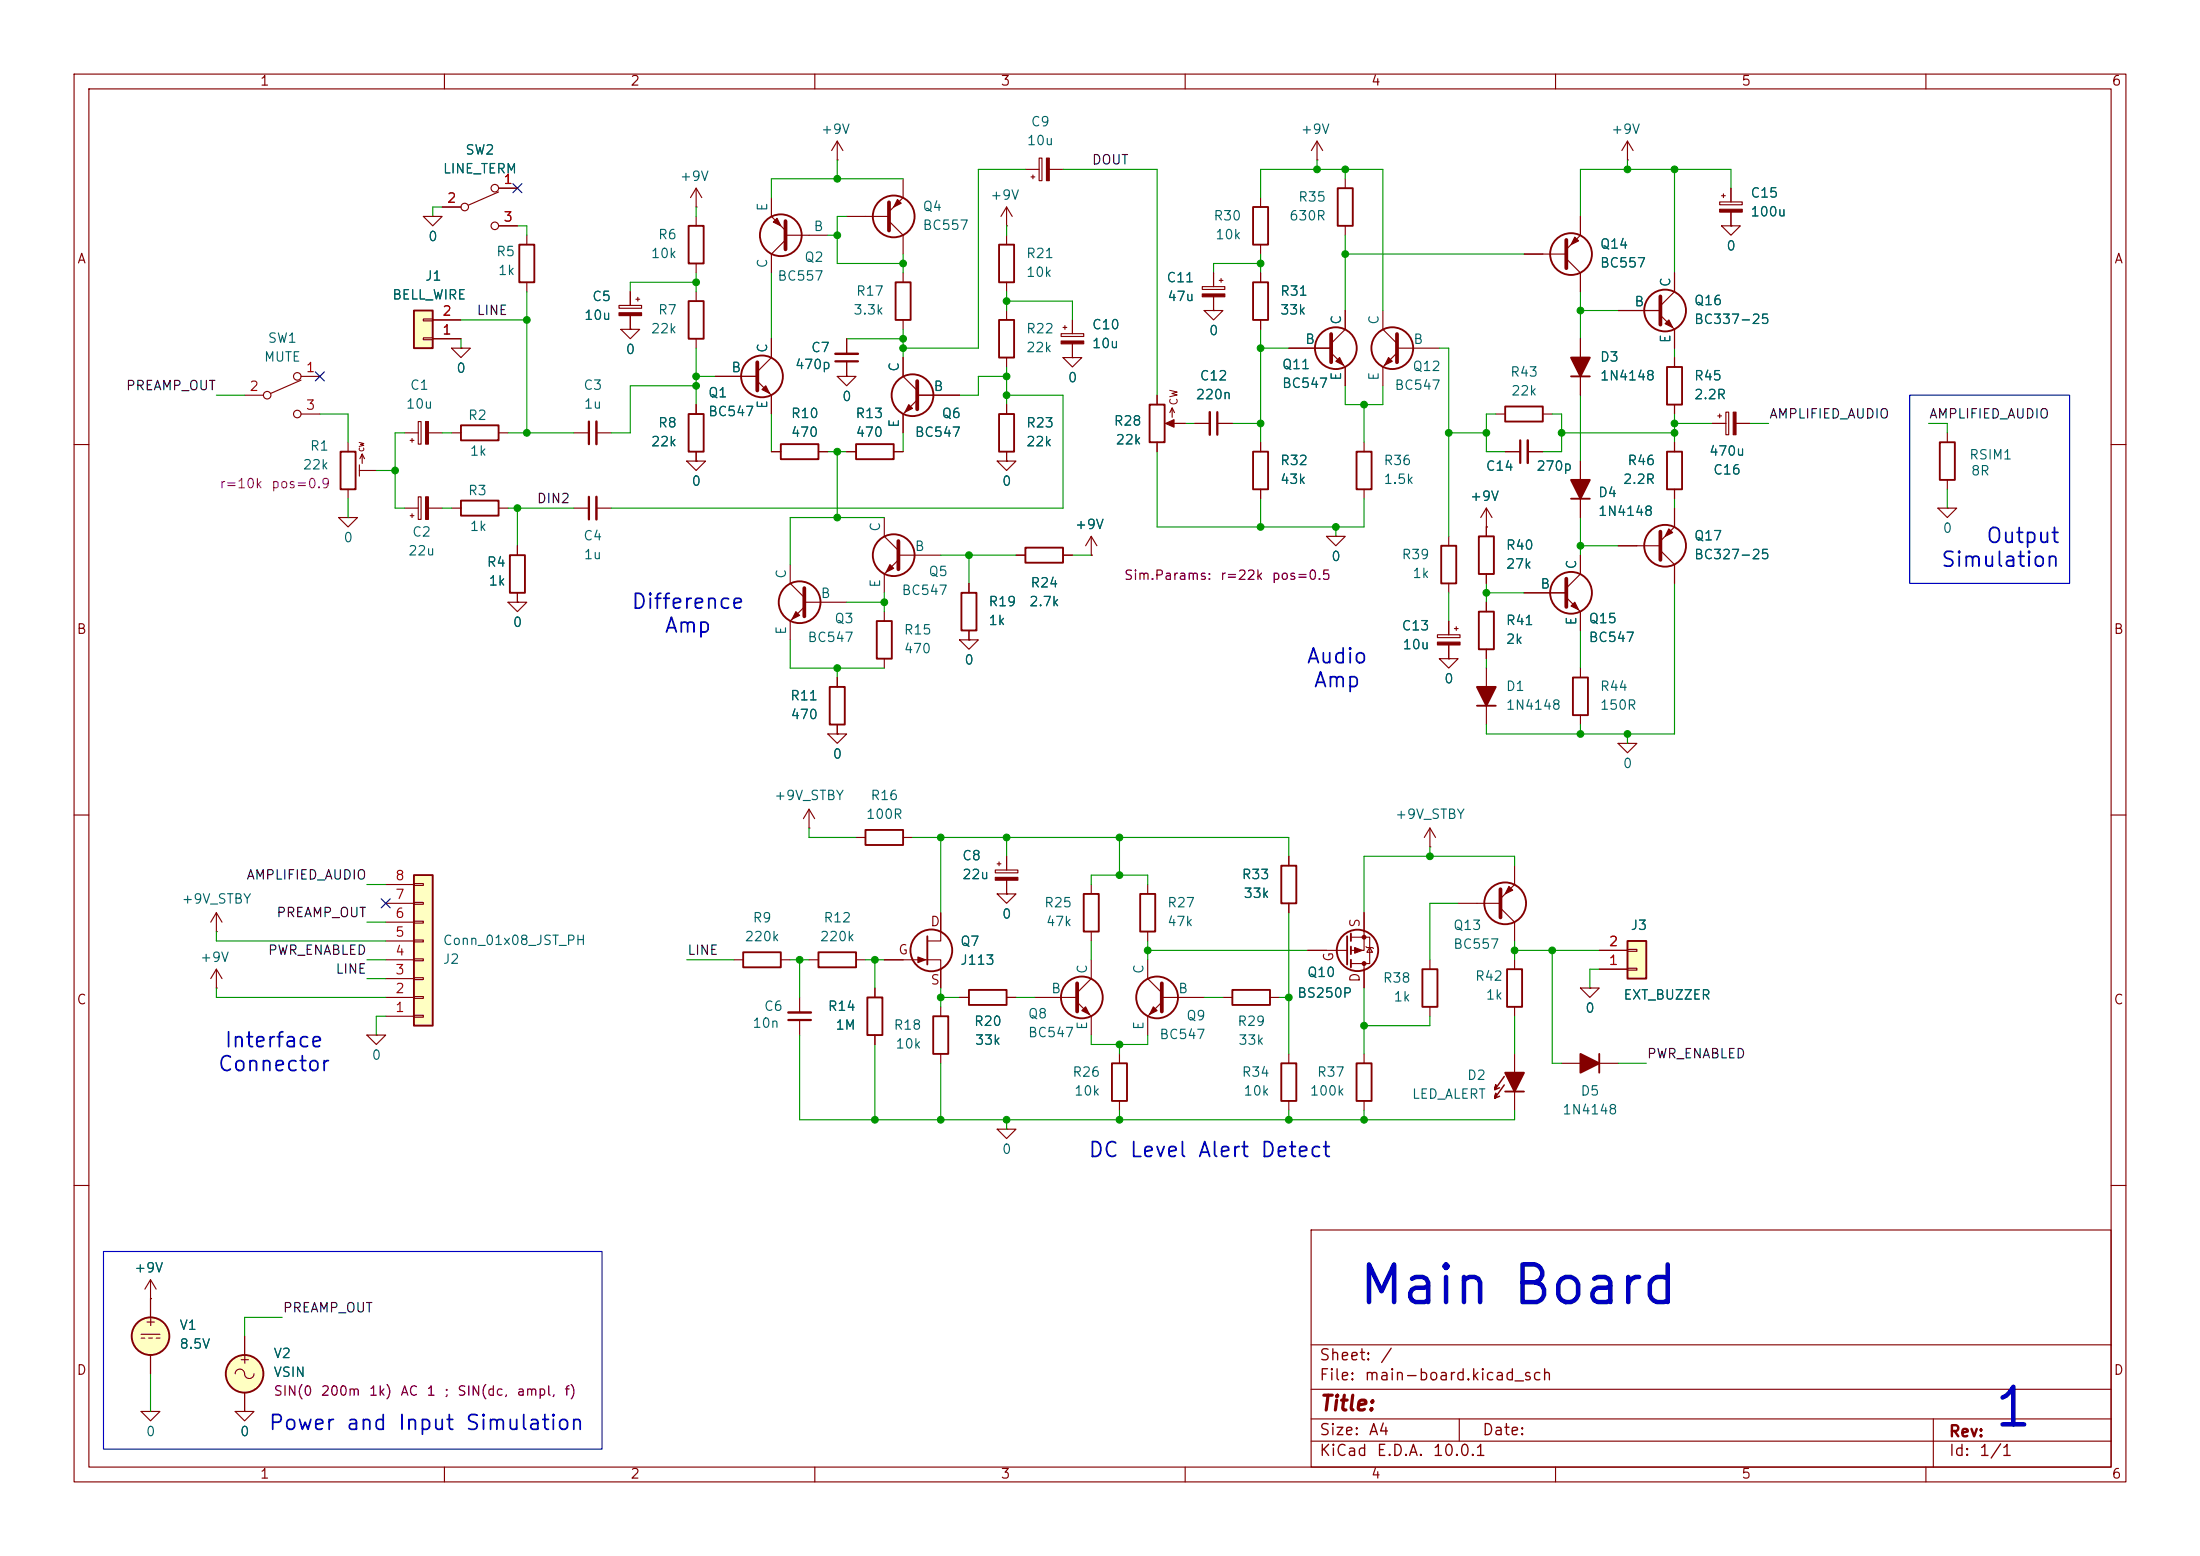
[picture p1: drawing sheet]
<svg xmlns="http://www.w3.org/2000/svg" width="297mm" height="210mm" viewBox="0 0 297 210" stroke-linecap="round" stroke-linejoin="round" font-family="sans-serif">
<g fill="none" stroke="#840000" stroke-width=".15">
<path d="M10 10h277v190h-277zM12 12h273v186h-273zM60 10v2M110 10v2M160 10v2M210 10v2M260 10v2M94 54.6v1.3M170.2 59.7v1.3M10 60h2M45.7 69.9h2.6l-1.3 1.2zM47 69.9h.1"/>
<path d="M94 61v1.2M106.7 76.2v2.5l1.9 1.9M119.4 69.9v2.5l1.9 1.9M121.3 75.6l-1.9 1.9v2.5M121.3 74.9h5.7M130.8 78.7v1.3M147.3 74.9h.1M147.3 72.4v2.5M147.3 72.4l-.7 1.3M147.3 72.4l.8 1.3M170.2 66v1.3M285 60h2"/>
<path d="M108.6 81.9l-1.9 1.9v2.6M108.6 81.3h5.7M111.8 99.1h2.5l-1.3 1.2zM113 99.1h.1M113 91.4v1.3M113 97.8v1.3M130.8 85.1v1.3M194.1 85.7h3v.4h-3zM194.3 88.9h2.5l-1.2 1.3zM195.6 88.9h.1M195.6 83.8v1.9M195.6 87v1.9"/>
<path d="M196.3 84.8h.5M196.6 84.6v.5M200.7 81.3v1.3M200.7 87.6v1.3M10 110h2M115.6 113h1.2M121.9 113h1.3M285 110h2M49.5 139.7h2.6l-1.3 1.3zM50.8 139.7h.1M99.1 129.5h1.2M105.4 129.5h1.3"/>
<path d="M107.9 134.6v2.1M107.9 137.7v2M109.2 129.5h1.3M115.6 129.5h1.2M129.5 134.6h1.3M135.9 134.6h1.3M139.7 134.6h5.7M145.4 135.3l1.9 1.9v2.5M147.3 129.5v2.6l-1.9 1.9M151.1 142.2v1.3M151.1 148.6v1.3M10 160h2"/>
<path d="M20.3 175.3h.1M20.3 172.7l-.7 1.3M20.3 172.7l.8 1.3M20.3 172.7v5.1M177 166h108v32h-108zM285 160h2M19 190.5h2.6l-1.3 1.3zM19 180.1h2.6M19 180.6h.6M20.1 180.6h.5M20.3 190.5h.1M20.3 182.9v2.5"/>
<path d="M21.1 180.6h.5M31.7 185.4a.67 .67 0 0 1 .8-.6 .67 .67 0 0 1 .6 .8 .64 .64 0 0 0 .7 .4 .64 .64 0 0 0 .5-.6M31.7 190.5h2.6l-1.3 1.3zM33 190.5h.1M33 180.3v2.6M33 188v2.5M60 198v2M110 198v2M160 198v2M177 194.5h108M177 191.5h108M177 187.5h108"/>
<path d="M177 181.5h108M197 191.5v3M210 198v2M260 198v2M261 191.5v6.5"/>
</g>
<g fill="#840000" stroke="#840000" stroke-width=".15">
<path d="M194.1 86.7h3v.3h-3z"/>
<path d="M107.4 82.6l.5 .5-1 .5z"/>
<path d="M120.1 76.2l.5 .5-1 .5z"/>
<path d="M146 136.4l.6-.5 .5 1z"/>
</g>
<g fill="none" stroke="#840000" stroke-width=".25">
<path d="M93 55.9h2v5.1h-2zM169.2 61h2v5h-2zM112 92.7h2v5.1h-2zM129.8 80h2v5.1h-2zM199.6 82.6h2.1v5h-2.1zM116.8 112h5.1v2h-5.1zM100.3 128.5h5.1v2.1h-5.1zM110.5 128.5h5.1v2.1h-5.1zM130.8 133.6h5.1v2h-5.1zM150.1 143.5h2v5.1h-2z"/>
<circle cx="120.6" cy="74.9" r="2.82"/>
<circle cx="107.9" cy="81.3" r="2.82"/>
<circle cx="146" cy="134.6" r="2.82"/>
<circle cx="20.3" cy="180.3" r="2.54"/>
<circle cx="33" cy="185.4" r="2.54"/>
</g>
<g fill="#ffffc2" stroke="#ffffc2" stroke-width=".14">
<circle cx="33" cy="185.4" r="2.54"/>
<circle cx="20.3" cy="180.3" r="2.54"/>
</g>
<path d="M108.6 79.4v3.8M121.3 73v3.8M145.4 132.7v3.8" fill="none" stroke="#840000" stroke-width=".51"/>
<path d="M106.4 137.7h3.1" fill="none" stroke="#840000" stroke-width=".3"/>
<path d="M106.4 136.7h3.1" fill="none" stroke="#840000" stroke-width=".33"/>
<path d="M55.9 118.1h2.5v20.3h-2.5z" fill="#ffffc2"/>
<g fill="none" stroke="#840000" stroke-width=".25">
<path d="M70.1 33h2v5.1h-2zM93 30.5h2v5.1h-2zM120.9 38.1h2v5.1h-2zM93 40.6h2v5.1h-2zM134.9 55.9h2v5.1h-2zM155.2 54.6h2v5.1h-2zM46 61h2v5h-2zM199.4 95.3h2.5M55.9 118.1h2.5v20.3h-2.5zM166.4 133.6h5v2h-5zM181.9 126.4v3.8M182.4 126v1"/>
<path d="M182.4 127.8v1M182.4 129.5v1.1M192 130.8h2.1v5.1h-2.1zM173 143.5h2v5.1h-2zM183.1 143.5h2.1v5.1h-2.1z"/>
<circle cx="105.4" cy="31.7" r="2.82"/>
<circle cx="156.2" cy="134.6" r="2.82"/>
<circle cx="183.3" cy="128.3" r="2.79"/>
</g>
<g fill="none" stroke="#840000" stroke-width=".15">
<path d="M57.1 29.2h2.6l-1.3 1.3zM58.4 29.2h.1M59.7 27.9h2.5M67.3 25.9l-4.1 1.8M67.3 25.4h2.5M67.3 30.5h2.5M71.1 31.8v1.2M71.1 38.1v1.3M94 27.9h.1M94 25.4v2.5M94 29.2v1.3M94 35.6v1.2"/>
<path d="M94 39.4v1.2M94 25.4l-.8 1.3M94 25.4l.7 1.3M104.1 26.7v2.5l1.9 1.9M106 31.8h5.8M106 32.4l-1.9 1.9v2.5M121.9 36.8v1.3M47 59.7v1.3M61 47h2.5l-1.3 1.3zM62.2 47h.1M77.5 58.4h2M80.5 58.4h2"/>
<path d="M94 45.7v1.3M121.9 43.2v1.3M135.9 54.6v1.3M156.2 53.3v1.3M156.2 59.7v1.3M157.7 57.2h2.3M157.9 55.7l.3-.6v1.2M158.2 55.1l.4 .6M47 66v1.3M48.5 62.7v1.6M48.5 63.5h2.3M48.6 61.9l.3-.6v1.2"/>
<path d="M48.9 61.3l.3 .6M54.6 68.6h1.9M55.4 69.6h.5M55.6 69.3v.6M56.5 67.1h.3v3h-.3zM57.8 68.6h1.9M92.7 62.2h2.5l-1.2 1.3zM94 62.2h.1M134.6 62.2h2.6l-1.3 1.3zM135.9 62.2h.1M135.9 61v1.2M129.5 86.4h2.6l-1.3 1.2z"/>
<path d="M130.8 86.4h.1M200.7 90.2v7.6M52.1 119.4h3.8M55.9 119.3h1.2v.2h-1.2zM109.2 111.8h.1M109.2 109.2l-.7 1.3M109.2 109.2l.8 1.3M109.2 109.2v2.6M29.2 125.7h.1M29.2 133.4h.1M29.2 123.2l-.8 1.3M29.2 123.2l.8 1.3"/>
<path d="M29.2 123.2v2.5M29.2 130.8v2.6M29.2 130.8l-.8 1.3M29.2 130.8l.8 1.3M52.1 137.2h3.8M52.1 134.6h3.8M52.1 132.1h3.8M52.1 129.5h3.8M52.1 127h3.8M52.1 124.5h3.8M52.1 121.9h3.8M55.9 137h1.2v.3h-1.2z"/>
<path d="M55.9 134.5h1.2v.2h-1.2zM55.9 132h1.2v.2h-1.2zM55.9 129.4h1.2v.3h-1.2zM55.9 126.9h1.2v.2h-1.2zM55.9 124.3h1.2v.3h-1.2zM55.9 121.8h1.2v.2h-1.2zM154.9 129.5v2.6l1.9 1.9M156.8 135.3l-1.9 1.9v2.5M156.8 134.6h5.8M165.1 134.6h1.3M171.4 134.6h1.3M176.5 128.3h5.4"/>
<path d="M182.4 126.5h2.5v3.5h-2.5M184.1 123.2v5.1h-1.7M184.1 130v3.4M184.4 127.8l.1 .1h.8l.1 .1M184.9 127.9l.4 .6h-.8zM193 129.5v1.3M193 135.9v1.3M134.6 152.4h2.6l-1.3 1.3zM135.9 152.4h.1M174 142.2v1.3M174 148.6v1.3M184.1 142.2v1.3"/>
<path d="M184.1 148.6v1.3"/>
<circle cx="62.7" cy="27.9" r=".51"/>
<circle cx="66.8" cy="30.5" r=".51"/>
<circle cx="66.8" cy="25.4" r=".51"/>
</g>
<g fill="#840000" stroke="#840000" stroke-width=".15">
<path d="M157.4 57.2l1.1-.6v1.1z"/>
<path d="M155.7 135.9l.5 .5-1 .5z"/>
<path d="M104.4 30l.5-.5 .5 1z"/>
<path d="M182.9 127.9l1 .4-1 .4z"/>
<path d="M57.5 67.1h.3v3h-.3z"/>
<circle cx="184.1" cy="130" r=".25"/>
<circle cx="184.1" cy="126.5" r=".25"/>
</g>
<path d="M106 29.8v3.9M156.8 132.7v3.8" fill="none" stroke="#840000" stroke-width=".51"/>
<path d="M199.4 92.7h2.5l-1.2 2.6z" fill="#840000" stroke="#840000" stroke-width=".25"/>
<path d="M79.5 56.9v3" fill="none" stroke="#840000" stroke-width=".3"/>
<path d="M80.5 56.9v3" fill="none" stroke="#840000" stroke-width=".33"/>
<path d="M55.9 41.9h2.5v5.1h-2.5z" fill="#ffffc2"/>
<g fill="none" stroke="#840000" stroke-width=".25">
<path d="M55.9 41.9h2.5v5.1h-2.5zM62.2 57.4h5.1v2h-5.1zM105.4 59.9h5.1v2.1h-5.1zM115.6 59.9h5v2.1h-5zM62.2 67.6h5.1v2h-5.1zM68.8 74.9h2.1v5.1h-2.1zM138.4 73.9h5.1v2h-5.1zM194.6 73.7h2v5h-2zM118.4 83.8h2v5.1h-2zM117.1 134.6h2v5.1h-2zM125.2 126.4v3.8M126 137.2h2v5h-2z"/>
<circle cx="120.6" cy="29.2" r="2.82"/>
<circle cx="102.9" cy="50.8" r="2.82"/>
<circle cx="123.2" cy="53.3" r="2.82"/>
<circle cx="125.7" cy="128.3" r="2.82"/>
</g>
<g fill="none" stroke="#840000" stroke-width=".15">
<path d="M113 19.1l-.7 1.2M113 19.1l.8 1.2M113 19.1v2.5M85.1 39.4v1.8M113 21.6h.1M114.3 29.2h5.7M120 29.8l1.9 2v2.5M121.9 24.1v2.6l-1.9 1.9M33 53.3h2.6M40.6 51.3l-4 1.8M40.6 50.8h2.6M40.6 55.9h2.6"/>
<path d="M54.6 58.4h1.9M55.4 59.4h.5M55.6 59.2v.5M56.5 56.9h.3v3h-.3zM57.1 45.6h1.3v.2h-1.3zM57.1 43.1h1.3v.2h-1.3zM57.8 58.4h1.9M58.4 45.7h3.8M58.4 43.2h3.8M61 58.4h1.2M67.3 58.4h1.3M83.6 41.2h3v.4h-3z"/>
<path d="M83.8 44.5h2.6l-1.3 1.2zM85.1 44.5h.1M85.1 42.6v1.9M85.9 40.4h.5M86.1 40.1v.5M96.5 50.8h5.7M102.2 51.4l1.9 1.9v2.6M104.1 45.7v2.6l-1.9 1.9M113 50.8h2.6l-1.3 1.3zM114.3 50.8h.1M114.3 45.7v2.1M114.3 48.8v2"/>
<path d="M121.9 48.3v2.5l1.9 1.9M123.8 54l-1.9 1.9v2.5M123.8 53.3h5.7M161.3 57.2h2M164.3 57.2h2.1M61 68.6h1.2M67.3 68.6h1.3M69.8 73.7v1.2M77.5 68.6h2M80.5 68.6h2M104.1 61h1.3M110.5 61h1.3"/>
<path d="M114.3 61h1.3M120.6 61h1.3M137.2 74.9h1.2M143.5 74.9h1.3M195.6 72.4v1.3M195.6 78.7v1.3M68.6 81.3h2.5l-1.3 1.3zM69.8 81.3h.1M69.8 80v1.3M119.4 82.6v1.2M119.4 88.9v1.3M193 114.3h.1"/>
<path d="M193 111.8l-.7 1.2M193 111.8l.8 1.2M193 111.8v2.5M218.4 100.3h2.6l-1.3 1.3zM219.7 100.3h.1M118.1 133.4v1.2M118.1 139.7v1.3M119.4 129.5h5.3M124.9 129.5h2.1v3.9M127 123.2v3.8h-1.7M127 135.9v1.3M127 142.2v1.3"/>
<circle cx="36.1" cy="53.3" r=".51"/>
<circle cx="40.1" cy="55.9" r=".51"/>
<circle cx="40.1" cy="50.8" r=".51"/>
</g>
<g fill="#840000" stroke="#840000" stroke-width=".15">
<path d="M123.9 129.2l1 .3-1 .4z"/>
<path d="M83.6 42.2h3v.4h-3z"/>
<path d="M121.2 26.9l.5 .5-1.1 .5z"/>
<path d="M57.5 56.9h.3v3h-.3z"/>
<path d="M122.7 54.6l.5 .5-1 .5z"/>
<path d="M102.9 52.6l.5-.5 .5 1z"/>
</g>
<path d="M120 27.3v3.8M102.2 48.9v3.8M123.8 51.4v3.8" fill="none" stroke="#840000" stroke-width=".51"/>
<path d="M112.8 48.8h3M164.3 55.6v3.1M79.5 67.1v3" fill="none" stroke="#840000" stroke-width=".3"/>
<path d="M112.8 47.8h3M163.3 55.6v3.1M80.5 67.1v3" fill="none" stroke="#840000" stroke-width=".33"/>
<path d="M219.7 127h2.5v5.1h-2.5z" fill="#ffffc2"/>
<g fill="none" stroke="#840000" stroke-width=".25">
<path d="M134.9 33h2v5.1h-2zM169.2 27.9h2v5.1h-2zM169.2 38.1h2v5.1h-2zM180.6 25.4h2v5.1h-2zM134.9 43.2h2v5.1h-2zM203.2 54.9h5.1v2h-5.1zM212.1 50.8h2.5M225 49.5h2.1v5.1h-2.1zM261.9 59.7h2v5.1h-2zM183.1 61h2.1v5h-2.1zM199.6 72.4h2.1v5.1h-2.1zM212.1 67.3h2.5"/>
<path d="M225 61h2.1v5h-2.1zM212.3 91.4h2.1v5.1h-2.1zM173 116.8h2v5.1h-2zM146.3 120.7h2v5h-2zM153.9 120.7h2.1v5h-2.1zM203.5 130.8h2v5.1h-2zM219.7 127h2.5v5.1h-2.5zM203.2 147.3h2.5M215.9 142.2v2.6"/>
<circle cx="212.1" cy="34.3" r="2.82"/>
<circle cx="180.3" cy="47" r="2.82"/>
<circle cx="188" cy="47" r="2.82"/>
<circle cx="224.8" cy="41.9" r="2.82"/>
<circle cx="224.8" cy="73.7" r="2.82"/>
<circle cx="212.1" cy="80" r="2.82"/>
<circle cx="203.2" cy="121.9" r="2.82"/>
</g>
<g fill="none" stroke="#840000" stroke-width=".15">
<path d="M177.8 19.1l-.8 1.2M177.8 19.1l.8 1.2M177.8 19.1v2.5M219.7 19.1l-.8 1.2M219.7 19.1l.8 1.2M219.7 19.1v2.5M58.4 29.2h.1M59.7 27.9h2.5M67.3 25.4h2.5M67.3 30.5h2.5M85.1 39.4v1.8M135.9 30.5h.1"/>
<path d="M135.9 27.9v2.6M135.9 31.8v1.2M135.9 38.1v1.3M135.9 27.9l-.8 1.3M135.9 27.9l.8 1.3M138.4 22.9h1.9M139.2 23.9h.5M139.4 23.6v.5M140.3 21.3h.4v3.1h-.4zM141.7 22.9h1.8M162.3 38.7h3.1v.4h-3.1zM163.8 36.8v1.9"/>
<path d="M164.6 37.8h.5M164.8 37.6v.5M170.2 26.7v1.2M170.2 33v1.3M170.2 36.8v1.3M177.8 21.6h.1M181.6 24.1v1.3M181.6 30.5v1.3M205.7 34.3h5.8M211.5 34.9l1.9 1.9v2.6M213.4 29.2v2.6l-1.9 1.9M219.7 21.6h.1"/>
<path d="M226.1 36.8v2.6l-1.9 1.9M232.2 27.3h3v.3h-3zM232.4 30.5h2.5l-1.2 1.3zM232.4 26.4h.5M232.7 26.2v.5M233.7 30.5h.1M233.7 25.4v1.9M233.7 28.6v1.9M58.4 45.7h3.8M58.4 43.2h3.8M62.2 47h.1M85.1 44.5h.1"/>
<path d="M85.1 42.6v1.9M94 54.6v1.3M96.5 50.8h5.7M104.1 45.7v2.6M104.1 53.3v2.6M114.3 50.8h.1M114.3 45.7v2.1M114.3 48.8v2M121.9 48.3v2.5M121.9 55.9v2.5M123.8 53.3h5.7M135.9 41.9v1.3"/>
<path d="M135.9 48.3v1.2M135.9 54.6v1.3M143.3 45h3v.4h-3zM143.5 48.3h2.5l-1.2 1.2zM143.5 44.2h.5M143.8 43.9v.6M144.8 48.3h.1M144.8 43.2v1.8M144.8 46.4v1.9M156.2 53.3v1.3M156.2 59.7v1.3M158.7 57.2h1.3"/>
<path d="M161.3 57.2h2M162.6 41.9h2.5l-1.3 1.3zM163.8 41.9h.1M163.8 40.1v1.8M164.3 57.2h2.1M170.2 43.2v1.3M170.2 59.7v1.3M174 47h5.7M179.7 47.6l1.9 1.9v2.6M181.6 41.9v2.6l-1.9 1.9M184.1 59.7v1.3M186.7 41.9v2.6l1.9 1.9"/>
<path d="M188.6 47.6l-1.9 1.9v2.6M188.6 47h5.7M201.9 55.9h1.3M208.3 55.9h1.2M213.4 45.7v7.6M218.4 41.9h5.8M224.2 42.5l1.9 2v2.5M226.1 48.3v1.2M226.1 54.6v1.3M226.1 59.7v1.3M231.1 57.2h1.9M231.9 56.1h.5"/>
<path d="M232.2 55.9v.5M233 55.6h.4v3.1h-.4zM234.4 57.2h1.8M262.9 58.4v1.3M69.8 73.7v1.2M94 62.2h.1M94 61v1.2M104.1 61h1.3M110.5 61h1.3M114.3 61h1.3M120.6 61h1.3M130.8 78.7v1.3"/>
<path d="M135.9 62.2h.1M135.9 61v1.2M137.2 74.9h1.2M143.5 74.9h1.3M147.3 74.9h.1M170.2 66v1.3M179.1 72.4h2.5l-1.3 1.3zM180.3 72.4h.1M184.1 66v1.3M200.7 71.1h.1M200.7 68.6v3.8M200.7 77.5v1.2"/>
<path d="M200.7 68.6l-.8 1.3M200.7 68.6l.7 1.3M203.2 61h2M206.2 61h2.1M213.4 62.2v7.7M213.4 74.9v2.6l-1.9 1.9M218.4 73.7h5.8M224.2 74.3l1.9 1.9v2.5M226.1 66v1.3M226.1 68.6v2.5l-1.9 1.9M261.6 68.6h2.6l-1.3 1.3zM262.9 68.6h.1"/>
<path d="M262.9 64.8v1.2M69.8 81.3h.1M69.8 80v1.3M113 99.1h.1M113 91.4v1.3M113 97.8v1.3M130.8 86.4h.1M130.8 85.1v1.3M195.6 88.9h.1M195.6 83.8v1.9M195.6 87v1.9M200.7 81.3v1.3"/>
<path d="M200.7 87.6v1.3M205.7 80h5.8M211.5 80.6l1.9 2v2.5M213.4 90.2v1.2M213.4 96.5v1.3M134.4 117.4h3v.4h-3zM134.6 116.6h.5M134.9 116.3v.5M135.9 115.6v1.8M135.9 118.8v1.9M147.3 119.4v1.3M154.9 119.4v1.3"/>
<path d="M174 115.6v1.2M204.5 116.8v2.6l-1.9 1.9M118.1 133.4v1.2M118.1 139.7v1.3M119.4 129.5h2.5M127 123.2v2.5M127 130.8v2.6M129.5 134.6h1.3M134.6 120.7h2.6l-1.3 1.2zM135.9 120.7h.1M135.9 134.6h1.3M147.3 125.7v1.3"/>
<path d="M154.9 125.7v1.3M174 121.9v1.3M176.5 128.3h2.6M184.1 123.2v2.5M184.1 130.8v2.6M196.8 121.9h5.8M202.6 122.6l1.9 1.9v2.5M204.5 129.5v1.3M204.5 135.9v1.3M213.4 133.4h2.5l-1.3 1.2zM214.6 133.4h.1M215.9 130.8h3.8"/>
<path d="M215.9 128.3h3.8M219.7 130.7h1.3v.2h-1.3zM219.7 128.1h1.3v.3h-1.3zM204.5 142.2v7.7M210.8 143.5h7.6M20.3 175.3h.1M20.3 175.3v2.5M20.3 182.9v2.5M33 190.5h.1M33 180.3v2.6M33 188v2.5"/>
</g>
<path d="M211.5 32.4v3.8M179.7 45.1v3.8M188.6 45.1v3.8M224.2 40v3.8M211.5 78.1v3.8M224.2 71.8v3.8M202.6 120v3.8" fill="none" stroke="#840000" stroke-width=".51"/>
<g fill="#840000" stroke="#840000" stroke-width=".15">
<path d="M203.7 119.6l.5 .5-1 .6z"/>
<path d="M162.3 39.7h3.1v.4h-3.1z"/>
<path d="M180.3 48.8l.5-.5 .6 1z"/>
<path d="M143.3 46h3v.4h-3z"/>
<path d="M141.3 21.3h.4v3.1h-.4z"/>
<path d="M212.6 32l.5 .5-1 .5z"/>
<path d="M224.8 43.7l.5-.5 .5 1z"/>
<path d="M212.1 81.8l.5-.5 .5 1z"/>
<path d="M234 55.6h.4v3.1h-.4z"/>
<path d="M232.2 28.2h3v.4h-3z"/>
<path d="M225.3 71.4l.5 .5-1 .5z"/>
<path d="M187.5 48.3l.5 .5-1.1 .5z"/>
<path d="M134.4 118.4h3v.4h-3z"/>
</g>
<g fill="#840000" stroke="#840000" stroke-width=".25">
<path d="M213.4 142.2l2.5 1.3-2.5 1.3z"/>
<path d="M203.2 144.8h2.5l-1.2 2.5z"/>
<path d="M212.1 48.3h2.5l-1.2 2.5z"/>
<path d="M212.1 64.8h2.5l-1.2 2.5z"/>
</g>
<path d="M203.1 146.4l-1.3 1.8 .1-.6-.1 .6 .6-.2M203.1 145.3l-1.3 1.8 .1-.7-.1 .7 .6-.3" fill="none" stroke="#840000" stroke-width=".2"/>
<path d="M205.2 59.4v3.1" fill="none" stroke="#840000" stroke-width=".3"/>
<path d="M206.2 59.4v3.1" fill="none" stroke="#840000" stroke-width=".33"/>
<g fill="none" stroke="#009600" stroke-width=".15">
<path d="M59.7 27.9h-1.3v1.3M69.8 30.5h1.3v1.3M71.1 39.4v19M94 27.9v1.3M94 36.8v2.6M94 38.1h-8.9v1.3M104.1 36.8v8.9M111.8 31.8h1.2M113 21.6v2.5M114.3 29.2h-1.3v6.4h8.9M121.9 34.3v2.5M121.9 24.1h-17.8v2.6"/>
<path d="M135.9 30.5v1.3M135.9 39.4v2.5M138.4 22.9h-6.3v24.1h-10.2M143.5 22.9h12.7v30.4M170.2 35.6h-6.4v1.2M170.2 26.7v-3.8h16.5v19M170.2 34.3v2.5M177.8 21.6v1.3M181.6 22.9v1.2M181.6 31.8v10.1M181.6 34.3h24.1M213.4 39.4v6.3"/>
<path d="M219.7 21.6v1.3M226.1 22.9v13.9M233.7 25.4v-2.5h-20.3v6.3M29.2 53.3h3.8M43.2 55.9h3.8v3.8M54.6 58.4h-1.3v10.2h1.3M59.7 58.4h1.3M62.2 43.2h8.9M62.2 45.7v1.3M68.6 58.4h8.9M94 50.8h2.5M94 47v7.6"/>
<path d="M94 52.1h-8.9v6.3h-2.6M104.1 55.9v5.1M114.3 45.7h7.6M121.9 44.5v3.8M121.9 58.4v2.6M135.9 49.5v5.1M135.9 50.8h-3.8v2.5h-2.6M135.9 53.3h7.6v15.3h-61M135.9 40.6h8.9v2.6M160 57.2h1.3M166.4 57.2h3.8M170.2 47h3.8"/>
<path d="M170.2 44.5v15.2M181.6 52.1v2.5h5.1v-2.5M184.1 54.6v5.1M194.3 47h1.3v25.4M195.6 58.4h5.1M201.9 55.9h-1.2v5.1h2.5M209.5 55.9h1.3v5.1h-2.5M210.8 58.4h15.3M213.4 53.3v8.9M213.4 41.9h5M226.1 57.2h5M226.1 47v1.3"/>
<path d="M226.1 55.9v3.8M236.2 57.2h2.6M260.3 57.2h2.6v1.2M47 67.3v2.6M50.8 63.5h2.5M59.7 68.6h1.3M68.6 68.6h8.9M69.8 68.6v5.1M111.8 61h2.5M113 61v8.9M119.4 69.9h-12.7v6.3M127 74.9h10.2"/>
<path d="M130.8 74.9v3.8M144.8 74.9h2.5M156.2 61v10.1h27.9v-3.8M170.2 67.3v3.8M180.3 71.1v1.3M200.7 78.7v2.6M213.4 69.9v5M213.4 73.7h5M226.1 78.7v20.4h-25.4v-1.3M226.1 67.3v1.3M262.9 66v2.6M106.7 86.4v3.8h12.7"/>
<path d="M113 90.2v1.2M114.3 81.3h5.1M119.4 80v2.6M195.6 80v3.8M200.7 88.9v1.3M200.7 80h5M213.4 85.1v5.1M213.4 97.8v1.3M219.7 99.1v1.2M49.5 119.4h2.6M109.2 111.8v1.2h6.4M123.2 113h50.8v2.6"/>
<path d="M127 113v10.2M135.9 113v2.6M147.3 119.4v-1.3h7.6v1.3M151.1 113v5.1M193 114.3v1.3M204.5 116.8v-1.2h-20.4v7.6M29.2 133.4v1.2h22.9M29.2 125.7v1.3h22.9M49.5 129.5h2.6M49.5 124.5h2.6M49.5 132.1h2.6M52.1 137.2h-1.3v2.5"/>
<path d="M92.7 129.5h6.4M106.7 129.5h2.5M107.9 139.7v11.4h96.6v-1.2M107.9 129.5v5.1M116.8 129.5h2.6M118.1 129.5v3.9M127 134.6h2.5M127 133.4v2.5M137.2 134.6h2.5M147.3 139.7v1.3h7.6v-1.3M147.3 127v2.5M154.9 127v2.5"/>
<path d="M154.9 128.3h21.6M162.6 134.6h2.5M172.7 134.6h1.3M174 123.2v19M184.1 133.4v8.8M193 137.2v1.2h-8.9M196.8 121.9h-3.8v7.6M204.5 127v2.5M204.5 137.2v5M204.5 128.3h11.4M209.5 128.3v15.2h1.3M215.9 130.8h-1.3v2.6"/>
<path d="M118.1 141v10.1M127 143.5v7.6M135.9 151.1v1.3M151.1 141v1.2M151.1 149.9v1.2M174 149.9v1.2M184.1 149.9v1.2M218.4 143.5h3.8M38.1 177.8h-5.1v2.5M20.3 185.4v5.1"/>
</g>
<path d="M69.2 24.8l1.3 1.2M70.5 24.8l-1.3 1.2M42.6 50.2l1.2 1.2M43.8 50.2l-1.2 1.2M51.5 121.3l1.2 1.2M52.7 121.3l-1.2 1.2" fill="none" stroke="#000084" stroke-width=".15"/>
<path d="M257.8 53.3h21.6v25.4h-21.6zM14 168.9h67.3v26.7h-67.3z" fill="none" stroke="#0000c2" stroke-width=".15"/>
<g fill="#009600" stroke="#009600" stroke-width=".14">
<circle cx="107.9" cy="129.5" r=".46"/>
<circle cx="94" cy="38.1" r=".46"/>
<circle cx="71.1" cy="43.2" r=".46"/>
<circle cx="113" cy="61" r=".46"/>
<circle cx="119.4" cy="81.3" r=".46"/>
<circle cx="113" cy="69.9" r=".46"/>
<circle cx="113" cy="90.2" r=".46"/>
<circle cx="94" cy="50.8" r=".46"/>
<circle cx="94" cy="52.1" r=".46"/>
<circle cx="151.1" cy="151.1" r=".46"/>
<circle cx="174" cy="151.1" r=".46"/>
<circle cx="118.1" cy="151.1" r=".46"/>
<circle cx="127" cy="151.1" r=".46"/>
<circle cx="135.9" cy="151.1" r=".46"/>
<circle cx="174" cy="134.6" r=".46"/>
<circle cx="127" cy="134.6" r=".46"/>
<circle cx="118.1" cy="129.5" r=".46"/>
<circle cx="121.9" cy="35.6" r=".46"/>
<circle cx="121.9" cy="45.7" r=".46"/>
<circle cx="135.9" cy="40.6" r=".46"/>
<circle cx="135.9" cy="50.8" r=".46"/>
<circle cx="113" cy="24.1" r=".46"/>
<circle cx="135.9" cy="53.3" r=".46"/>
<circle cx="121.9" cy="47" r=".46"/>
<circle cx="113" cy="31.8" r=".46"/>
<circle cx="71.1" cy="58.4" r=".46"/>
<circle cx="53.3" cy="63.5" r=".46"/>
<circle cx="69.8" cy="68.6" r=".46"/>
<circle cx="151.1" cy="113" r=".46"/>
<circle cx="184.1" cy="54.6" r=".46"/>
<circle cx="180.3" cy="71.1" r=".46"/>
<circle cx="170.2" cy="71.1" r=".46"/>
<circle cx="170.2" cy="57.2" r=".46"/>
<circle cx="170.2" cy="47" r=".46"/>
<circle cx="130.8" cy="74.9" r=".46"/>
<circle cx="151.1" cy="118.1" r=".46"/>
<circle cx="200.7" cy="80" r=".46"/>
<circle cx="204.5" cy="128.3" r=".46"/>
<circle cx="209.5" cy="128.3" r=".46"/>
<circle cx="170.2" cy="35.6" r=".46"/>
<circle cx="226.1" cy="22.9" r=".46"/>
<circle cx="219.7" cy="22.9" r=".46"/>
<circle cx="213.4" cy="99.1" r=".46"/>
<circle cx="219.7" cy="99.1" r=".46"/>
<circle cx="226.1" cy="58.4" r=".46"/>
<circle cx="226.1" cy="57.2" r=".46"/>
<circle cx="200.7" cy="58.4" r=".46"/>
<circle cx="195.6" cy="58.4" r=".46"/>
<circle cx="213.4" cy="73.7" r=".46"/>
<circle cx="181.6" cy="22.9" r=".46"/>
<circle cx="177.8" cy="22.9" r=".46"/>
<circle cx="213.4" cy="41.9" r=".46"/>
<circle cx="210.8" cy="58.4" r=".46"/>
<circle cx="181.6" cy="34.3" r=".46"/>
<circle cx="135.9" cy="113" r=".46"/>
<circle cx="127" cy="113" r=".46"/>
<circle cx="193" cy="115.6" r=".46"/>
<circle cx="154.9" cy="128.3" r=".46"/>
<circle cx="151.1" cy="141" r=".46"/>
<circle cx="184.1" cy="138.4" r=".46"/>
<circle cx="184.1" cy="151.1" r=".46"/>
</g>
<g font-size="5.1" fill="#0000c2">
<text x="183.1" y="177.3">Main Board</text>
<text x="268.9" y="193.8">1</text>
</g>
<g font-size="2" fill="#0000c2">
<text x="261.9" y="77">Simulation</text>
<text x="268" y="73.8">Output</text>
<text x="85.1" y="82.7">Difference</text>
<text x="89.6" y="85.9">Amp</text>
<text x="176.3" y="90">Audio</text>
<text x="177.2" y="93.3">Amp</text>
<text x="30.2" y="141.9">Interface</text>
<text x="29.3" y="145.1">Connector</text>
<text x="146.8" y="156.7">DC Level Alert Detect</text>
<text x="36.1" y="193.5">Power and Input Simulation</text>
</g>
<text font-size="2" fill="#840000" x="178" y="190.9">Title:</text>
<g font-size="1.5" fill="#840000">
<text x="178" y="184">Sheet:</text>
<text x="186.2" y="184">/</text>
<text x="178" y="186.7">File:</text>
<text x="184.1" y="186.7">main-board.kicad_sch</text>
<text x="178" y="196.9">KiCad</text>
<text x="178" y="194.1">Size:</text>
<text x="184.7" y="194.1">A4</text>
<text x="185.7" y="196.9">E.D.A.</text>
<text x="193.3" y="196.9">10.0.1</text>
<text x="200" y="194.1">Date:</text>
<text x="263" y="194.3">Rev:</text>
<text x="263" y="196.9">Id:</text>
<text x="267.1" y="196.9">1/1</text>
</g>
<g font-size="1.3" fill="#840000">
<text x="35" y="11.9">1</text>
<text x="85" y="11.9">2</text>
<text x="135" y="11.9">3</text>
<text x="185" y="11.9">4</text>
<text x="235" y="11.9">5</text>
<text x="285" y="11.9">6</text>
<text x="10.3" y="35.9">A</text>
<text x="285.3" y="35.9">A</text>
<text x="10.3" y="85.9">B</text>
<text x="285.3" y="85.9">B</text>
<text x="125.5" y="125.3">D</text>
<text x="183.9" y="125.3" transform="rotate(-90 183.9 125.3)">S</text>
<text x="121.2" y="129.1">G</text>
<text x="180.3" y="129.9" transform="rotate(-90 180.3 129.9)">G</text>
<text x="10.3" y="135.9">C</text>
<text x="125.5" y="133.2">S</text>
<text x="183.9" y="132.7" transform="rotate(-90 183.9 132.7)">D</text>
<text x="285.3" y="135.9">C</text>
<text x="19.4" y="179.3">+</text>
<text x="10.3" y="185.9">D</text>
<text x="32.1" y="184.4">+</text>
<text x="285.3" y="185.9">D</text>
<text x="35" y="199.9">1</text>
<text x="85" y="199.9">2</text>
<text x="135" y="199.9">3</text>
<text x="185" y="199.9">4</text>
<text x="235" y="199.9">5</text>
<text x="285" y="199.9">6</text>
</g>
<g font-size="1.3" fill="#006464">
<text x="139.1" y="17.4">C9</text>
<text x="59.7" y="23.7">LINE_TERM</text>
<text x="62.7" y="21.2">SW2</text>
<text x="110.7" y="18.4">+9V</text>
<text x="138.5" y="19.9">10u</text>
<text x="175.5" y="18.4">+9V</text>
<text x="217.4" y="18.4">+9V</text>
<text x="91.7" y="24.7">+9V</text>
<text x="103.9" y="28.6" transform="rotate(-90 103.9 28.6)">E</text>
<text x="124.5" y="28.8">Q4</text>
<text x="133.6" y="27.3">+9V</text>
<text x="175.2" y="27.5">R35</text>
<text x="236.2" y="29.5">100u</text>
<text x="236.2" y="27">C15</text>
<text x="57.7" y="32.9">0</text>
<text x="66.9" y="34.9">R5</text>
<text x="87.8" y="35.2">10k</text>
<text x="88.7" y="32.6">R6</text>
<text x="108.5" y="35.7">Q2</text>
<text x="109.8" y="31.5">B</text>
<text x="124.5" y="31.3">BC557</text>
<text x="138.4" y="35.2">R21</text>
<text x="163.7" y="30.1">R30</text>
<text x="164" y="32.6">10k</text>
<text x="174" y="30.1">630R</text>
<text x="215.9" y="33.9">Q14</text>
<text x="233" y="34.1">0</text>
<text x="52.9" y="40.7">BELL_WIRE</text>
<text x="57.3" y="38.2">J1</text>
<text x="67.1" y="37.4">1k</text>
<text x="79.9" y="41">C5</text>
<text x="103.9" y="36.3" transform="rotate(-90 103.9 36.3)">C</text>
<text x="104.9" y="38.2">BC557</text>
<text x="115.5" y="40.2">R17</text>
<text x="138.4" y="37.7">10k</text>
<text x="157.4" y="38.4">C11</text>
<text x="157.5" y="41">47u</text>
<text x="172.7" y="40.2">R31</text>
<text x="215.9" y="36.4">BC557</text>
<text x="220.6" y="41.7">B</text>
<text x="225.8" y="38.8" transform="rotate(-90 225.8 38.8)">C</text>
<text x="228.6" y="41.5">Q16</text>
<text x="36.1" y="46.6">SW1</text>
<text x="78.8" y="43.5">10u</text>
<text x="87.8" y="45.3">22k</text>
<text x="88.7" y="42.8">R7</text>
<text x="103.9" y="47.7" transform="rotate(-90 103.9 47.7)">C</text>
<text x="109.4" y="47.9">C7</text>
<text x="115.1" y="42.8">3.3k</text>
<text x="138.4" y="47.9">22k</text>
<text x="138.4" y="45.3">R22</text>
<text x="147.3" y="44.8">C10</text>
<text x="147.3" y="47.3">10u</text>
<text x="163.1" y="45.6">0</text>
<text x="172.7" y="42.8">33k</text>
<text x="176.1" y="46.7">B</text>
<text x="181.4" y="43.9" transform="rotate(-90 181.4 43.9)">C</text>
<text x="186.4" y="43.9" transform="rotate(-90 186.4 43.9)">C</text>
<text x="190.7" y="46.7">B</text>
<text x="225.8" y="46.4" transform="rotate(-90 225.8 46.4)">E</text>
<text x="228.6" y="44">BC337-25</text>
<text x="35.5" y="49.1">MUTE</text>
<text x="55.3" y="52.9">C1</text>
<text x="61.5" y="50.6">0</text>
<text x="78.7" y="52.9">C3</text>
<text x="84.4" y="48.1">0</text>
<text x="95.5" y="53.9">Q1</text>
<text x="98.6" y="50.5">B</text>
<text x="107.2" y="50.1">470p</text>
<text x="121.7" y="50.3" transform="rotate(-90 121.7 50.3)">C</text>
<text x="125.9" y="53.1">B</text>
<text x="144.1" y="51.9">0</text>
<text x="161.9" y="51.7">C12</text>
<text x="173" y="50.1">Q11</text>
<text x="173" y="52.7">BC547</text>
<text x="181.4" y="51.5" transform="rotate(-90 181.4 51.5)">E</text>
<text x="186.4" y="51.5" transform="rotate(-90 186.4 51.5)">E</text>
<text x="188.2" y="52.9">BC547</text>
<text x="190.6" y="50.4">Q12</text>
<text x="203.8" y="51.2">R43</text>
<text x="203.9" y="53.7">22k</text>
<text x="215.9" y="49.1">D3</text>
<text x="215.9" y="51.7">1N4148</text>
<text x="228.6" y="51.7">R45</text>
<text x="54.7" y="55.5">10u</text>
<text x="63.1" y="57">R2</text>
<text x="78.7" y="55.5">1u</text>
<text x="88.7" y="58">R8</text>
<text x="95.5" y="56.5">BC547</text>
<text x="103.9" y="55.3" transform="rotate(-90 103.9 55.3)">E</text>
<text x="106.7" y="59.3">470</text>
<text x="106.7" y="56.7">R10</text>
<text x="113.6" y="54.5">0</text>
<text x="115.4" y="56.7">R13</text>
<text x="115.4" y="59.3">470</text>
<text x="121.7" y="57.8" transform="rotate(-90 121.7 57.8)">E</text>
<text x="123.4" y="59.3">BC547</text>
<text x="127" y="56.7">Q6</text>
<text x="138.4" y="58">R23</text>
<text x="150.3" y="57.8">R28</text>
<text x="161.3" y="54.2">220n</text>
<text x="228.6" y="54.2">2.2R</text>
<text x="40.8" y="63.7">22k</text>
<text x="41.8" y="61.1">R1</text>
<text x="63.3" y="61.8">1k</text>
<text x="87.8" y="60.6">22k</text>
<text x="93.3" y="65.9">0</text>
<text x="135.2" y="65.9">0</text>
<text x="138.4" y="60.6">22k</text>
<text x="150.5" y="60.3">22k</text>
<text x="172.7" y="65.6">43k</text>
<text x="172.7" y="63.1">R32</text>
<text x="186.7" y="65.6">1.5k</text>
<text x="186.7" y="63.1">R36</text>
<text x="200.5" y="63.9">C14</text>
<text x="207.3" y="63.9">270p</text>
<text x="219" y="65.6">2.2R</text>
<text x="219.6" y="63.1">R46</text>
<text x="230.6" y="61.8">470u</text>
<text x="231.2" y="64.4">C16</text>
<text x="265.8" y="62.3">RSIM1</text>
<text x="266" y="64.5">8R</text>
<text x="63.1" y="67.2">R3</text>
<text x="63.3" y="72">1k</text>
<text x="119.1" y="71.9" transform="rotate(-90 119.1 71.9)">C</text>
<text x="145" y="71.7">+9V</text>
<text x="198.4" y="67.9">+9V</text>
<text x="215.7" y="67.4">D4</text>
<text x="215.7" y="70">1N4148</text>
<text x="46.3" y="73.5">0</text>
<text x="55" y="75.3">22u</text>
<text x="55.6" y="72.7">C2</text>
<text x="65.6" y="76.8">R4</text>
<text x="78.7" y="73.3">C4</text>
<text x="78.7" y="75.8">1u</text>
<text x="123.4" y="74.7">B</text>
<text x="179.6" y="76">0</text>
<text x="189.1" y="75.8">R39</text>
<text x="203.2" y="77.1">27k</text>
<text x="203.2" y="74.5">R40</text>
<text x="213.1" y="76.9" transform="rotate(-90 213.1 76.9)">C</text>
<text x="228.6" y="73.3">Q17</text>
<text x="228.6" y="75.8">BC327-25</text>
<text x="262.2" y="72.2">0</text>
<text x="65.9" y="79.3">1k</text>
<text x="106.4" y="78.2" transform="rotate(-90 106.4 78.2)">C</text>
<text x="110.7" y="81">B</text>
<text x="119.1" y="79.4" transform="rotate(-90 119.1 79.4)">E</text>
<text x="121.6" y="80.6">BC547</text>
<text x="125.3" y="78.1">Q5</text>
<text x="133.4" y="82.1">R19</text>
<text x="138.8" y="82.1">2.7k</text>
<text x="139" y="79.6">R24</text>
<text x="190.6" y="78.3">1k</text>
<text x="207.9" y="79.8">B</text>
<text x="69.1" y="84.9">0</text>
<text x="106.4" y="85.8" transform="rotate(-90 106.4 85.8)">E</text>
<text x="108.9" y="87">BC547</text>
<text x="112.6" y="84.4">Q3</text>
<text x="121.9" y="88.5">470</text>
<text x="121.9" y="86">R15</text>
<text x="133.4" y="84.7">1k</text>
<text x="189.1" y="85.4">C13</text>
<text x="189.3" y="87.9">10u</text>
<text x="203.2" y="84.7">R41</text>
<text x="203.2" y="87.2">2k</text>
<text x="213.1" y="84.5" transform="rotate(-90 213.1 84.5)">E</text>
<text x="214.4" y="84.4">Q15</text>
<text x="214.4" y="87">BC547</text>
<text x="106.6" y="94.8">R11</text>
<text x="130.1" y="90">0</text>
<text x="194.9" y="92.6">0</text>
<text x="203.2" y="93.6">D1</text>
<text x="215.9" y="93.6">R44</text>
<text x="106.6" y="97.4">470</text>
<text x="203.2" y="96.1">1N4148</text>
<text x="215.9" y="96.1">150R</text>
<text x="112.3" y="102.7">0</text>
<text x="219" y="104">0</text>
<text x="104.4" y="108.3">+9V_STBY</text>
<text x="116.8" y="110.8">100R</text>
<text x="117.4" y="108.3">R16</text>
<text x="188.3" y="110.8">+9V_STBY</text>
<text x="129.8" y="116.4">C8</text>
<text x="129.8" y="119">22u</text>
<text x="167.5" y="119">R33</text>
<text x="24.4" y="122.3">+9V_STBY</text>
<text x="101.5" y="124.8">R9</text>
<text x="111.1" y="124.8">R12</text>
<text x="135.2" y="124.3">0</text>
<text x="140.9" y="122.8">R25</text>
<text x="141.1" y="125.3">47k</text>
<text x="157.5" y="125.3">47k</text>
<text x="157.5" y="122.8">R27</text>
<text x="167.8" y="121.5">33k</text>
<text x="196.1" y="125.8">Q13</text>
<text x="220" y="125.8">J3</text>
<text x="26.9" y="130.1">+9V</text>
<text x="59.7" y="130.4">J2</text>
<text x="59.7" y="127.9">Conn_01x08_JST_PH</text>
<text x="100.4" y="127.4">220k</text>
<text x="110.6" y="127.4">220k</text>
<text x="129.5" y="130.5">J113</text>
<text x="129.5" y="128">Q7</text>
<text x="147.1" y="131.5" transform="rotate(-90 147.1 131.5)">C</text>
<text x="154.7" y="131.5" transform="rotate(-90 154.7 131.5)">C</text>
<text x="196.1" y="128.4">BC557</text>
<text x="103.1" y="136.8">C6</text>
<text x="111.7" y="136.8">R14</text>
<text x="138.7" y="137.8">Q8</text>
<text x="141.8" y="134.4">B</text>
<text x="159" y="134.4">B</text>
<text x="175" y="135">BS250P</text>
<text x="176.4" y="132.2">Q10</text>
<text x="186.6" y="132.9">R38</text>
<text x="188" y="135.5">1k</text>
<text x="199" y="132.7">R42</text>
<text x="200.5" y="135.2">1k</text>
<text x="213.9" y="137">0</text>
<text x="219.1" y="135.2">EXT_BUZZER</text>
<text x="50.1" y="143.4">0</text>
<text x="101.5" y="139">10n</text>
<text x="112.7" y="139.3">1M</text>
<text x="120.6" y="139.3">R18</text>
<text x="120.8" y="141.8">10k</text>
<text x="131.4" y="138.8">R20</text>
<text x="131.5" y="141.3">33k</text>
<text x="138.7" y="140.3">BC547</text>
<text x="147.1" y="139.1" transform="rotate(-90 147.1 139.1)">E</text>
<text x="154.7" y="139.1" transform="rotate(-90 154.7 139.1)">E</text>
<text x="156.4" y="140.6">BC547</text>
<text x="160.1" y="138">Q9</text>
<text x="167" y="138.8">R29</text>
<text x="167.1" y="141.3">33k</text>
<text x="144.7" y="145.6">R26</text>
<text x="144.9" y="148.2">10k</text>
<text x="167.5" y="145.6">R34</text>
<text x="167.8" y="148.2">10k</text>
<text x="176.7" y="148.2">100k</text>
<text x="177.7" y="145.6">R37</text>
<text x="190.5" y="148.6">LED_ALERT</text>
<text x="198" y="146.1">D2</text>
<text x="213.3" y="148.2">D5</text>
<text x="210.8" y="150.7">1N4148</text>
<text x="135.2" y="156.1">0</text>
<text x="18" y="172.1">+9V</text>
<text x="24.1" y="179.8">V1</text>
<text x="24.1" y="182.3">8.5V</text>
<text x="36.8" y="183.6">V2</text>
<text x="36.8" y="186.2">VSIN</text>
<text x="19.6" y="194.2">0</text>
<text x="32.3" y="194.2">0</text>
</g>
<g font-size="1.3" fill="#0f0f0f">
<text x="147.3" y="22.5">DOUT</text>
<text x="64.3" y="42.8">LINE</text>
<text x="16.9" y="53">PREAMP_OUT</text>
<text x="238.8" y="56.8">AMPLIFIED_AUDIO</text>
<text x="260.3" y="56.8">AMPLIFIED_AUDIO</text>
<text x="72.4" y="68.2">DIN2</text>
<text x="33.2" y="119">AMPLIFIED_AUDIO</text>
<text x="37.2" y="124.1">PREAMP_OUT</text>
<text x="36.1" y="129.2">PWR_ENABLED</text>
<text x="45.2" y="131.7">LINE</text>
<text x="92.7" y="129.2">LINE</text>
<text x="222.2" y="143.2">PWR_ENABLED</text>
<text x="38.1" y="177.5">PREAMP_OUT</text>
</g>
<g font-size="1.3" fill="#a90000">
<text x="60.3" y="27.7">2</text>
<text x="67.9" y="25.1">1</text>
<text x="67.9" y="30.2">3</text>
<text x="59.6" y="45.5">1</text>
<text x="59.6" y="42.9">2</text>
<text x="33.6" y="53.1">2</text>
<text x="41.2" y="50.5">1</text>
<text x="41.2" y="55.6">3</text>
<text x="53.3" y="119.1">8</text>
<text x="53.3" y="124.2">6</text>
<text x="53.3" y="121.7">7</text>
<text x="53.3" y="131.8">3</text>
<text x="53.3" y="129.3">4</text>
<text x="53.3" y="126.7">5</text>
<text x="217.1" y="130.6">1</text>
<text x="217.1" y="128">2</text>
<text x="53.3" y="136.9">1</text>
<text x="53.3" y="134.4">2</text>
</g>
<g font-size="1.3" fill="#840084">
<text x="29.5" y="66.2">r=10k</text>
<text x="36.5" y="66.2">pos=0.9</text>
<text x="151.7" y="78.6">Sim.Params:</text>
<text x="164.6" y="78.6">r=22k</text>
<text x="171.6" y="78.6">pos=0.5</text>
<text x="36.8" y="188.7">SIN(0</text>
<text x="43.2" y="188.7">200m</text>
<text x="49.7" y="188.7">1k)</text>
<text x="54" y="188.7">AC</text>
<text x="57.5" y="188.7">1</text>
<text x="59.9" y="188.7">;</text>
<text x="61.6" y="188.7">SIN(dc,</text>
<text x="69.6" y="188.7">ampl,</text>
<text x="76.1" y="188.7">f)</text>
</g>
<text font-size="1" fill="#840000" x="159.2" y="54.8" transform="rotate(-90 159.2 54.8)">CW</text>
<text font-size=".6" fill="#840000" x="49.3" y="61" transform="rotate(-90 49.3 61)">CW</text>
</svg>
